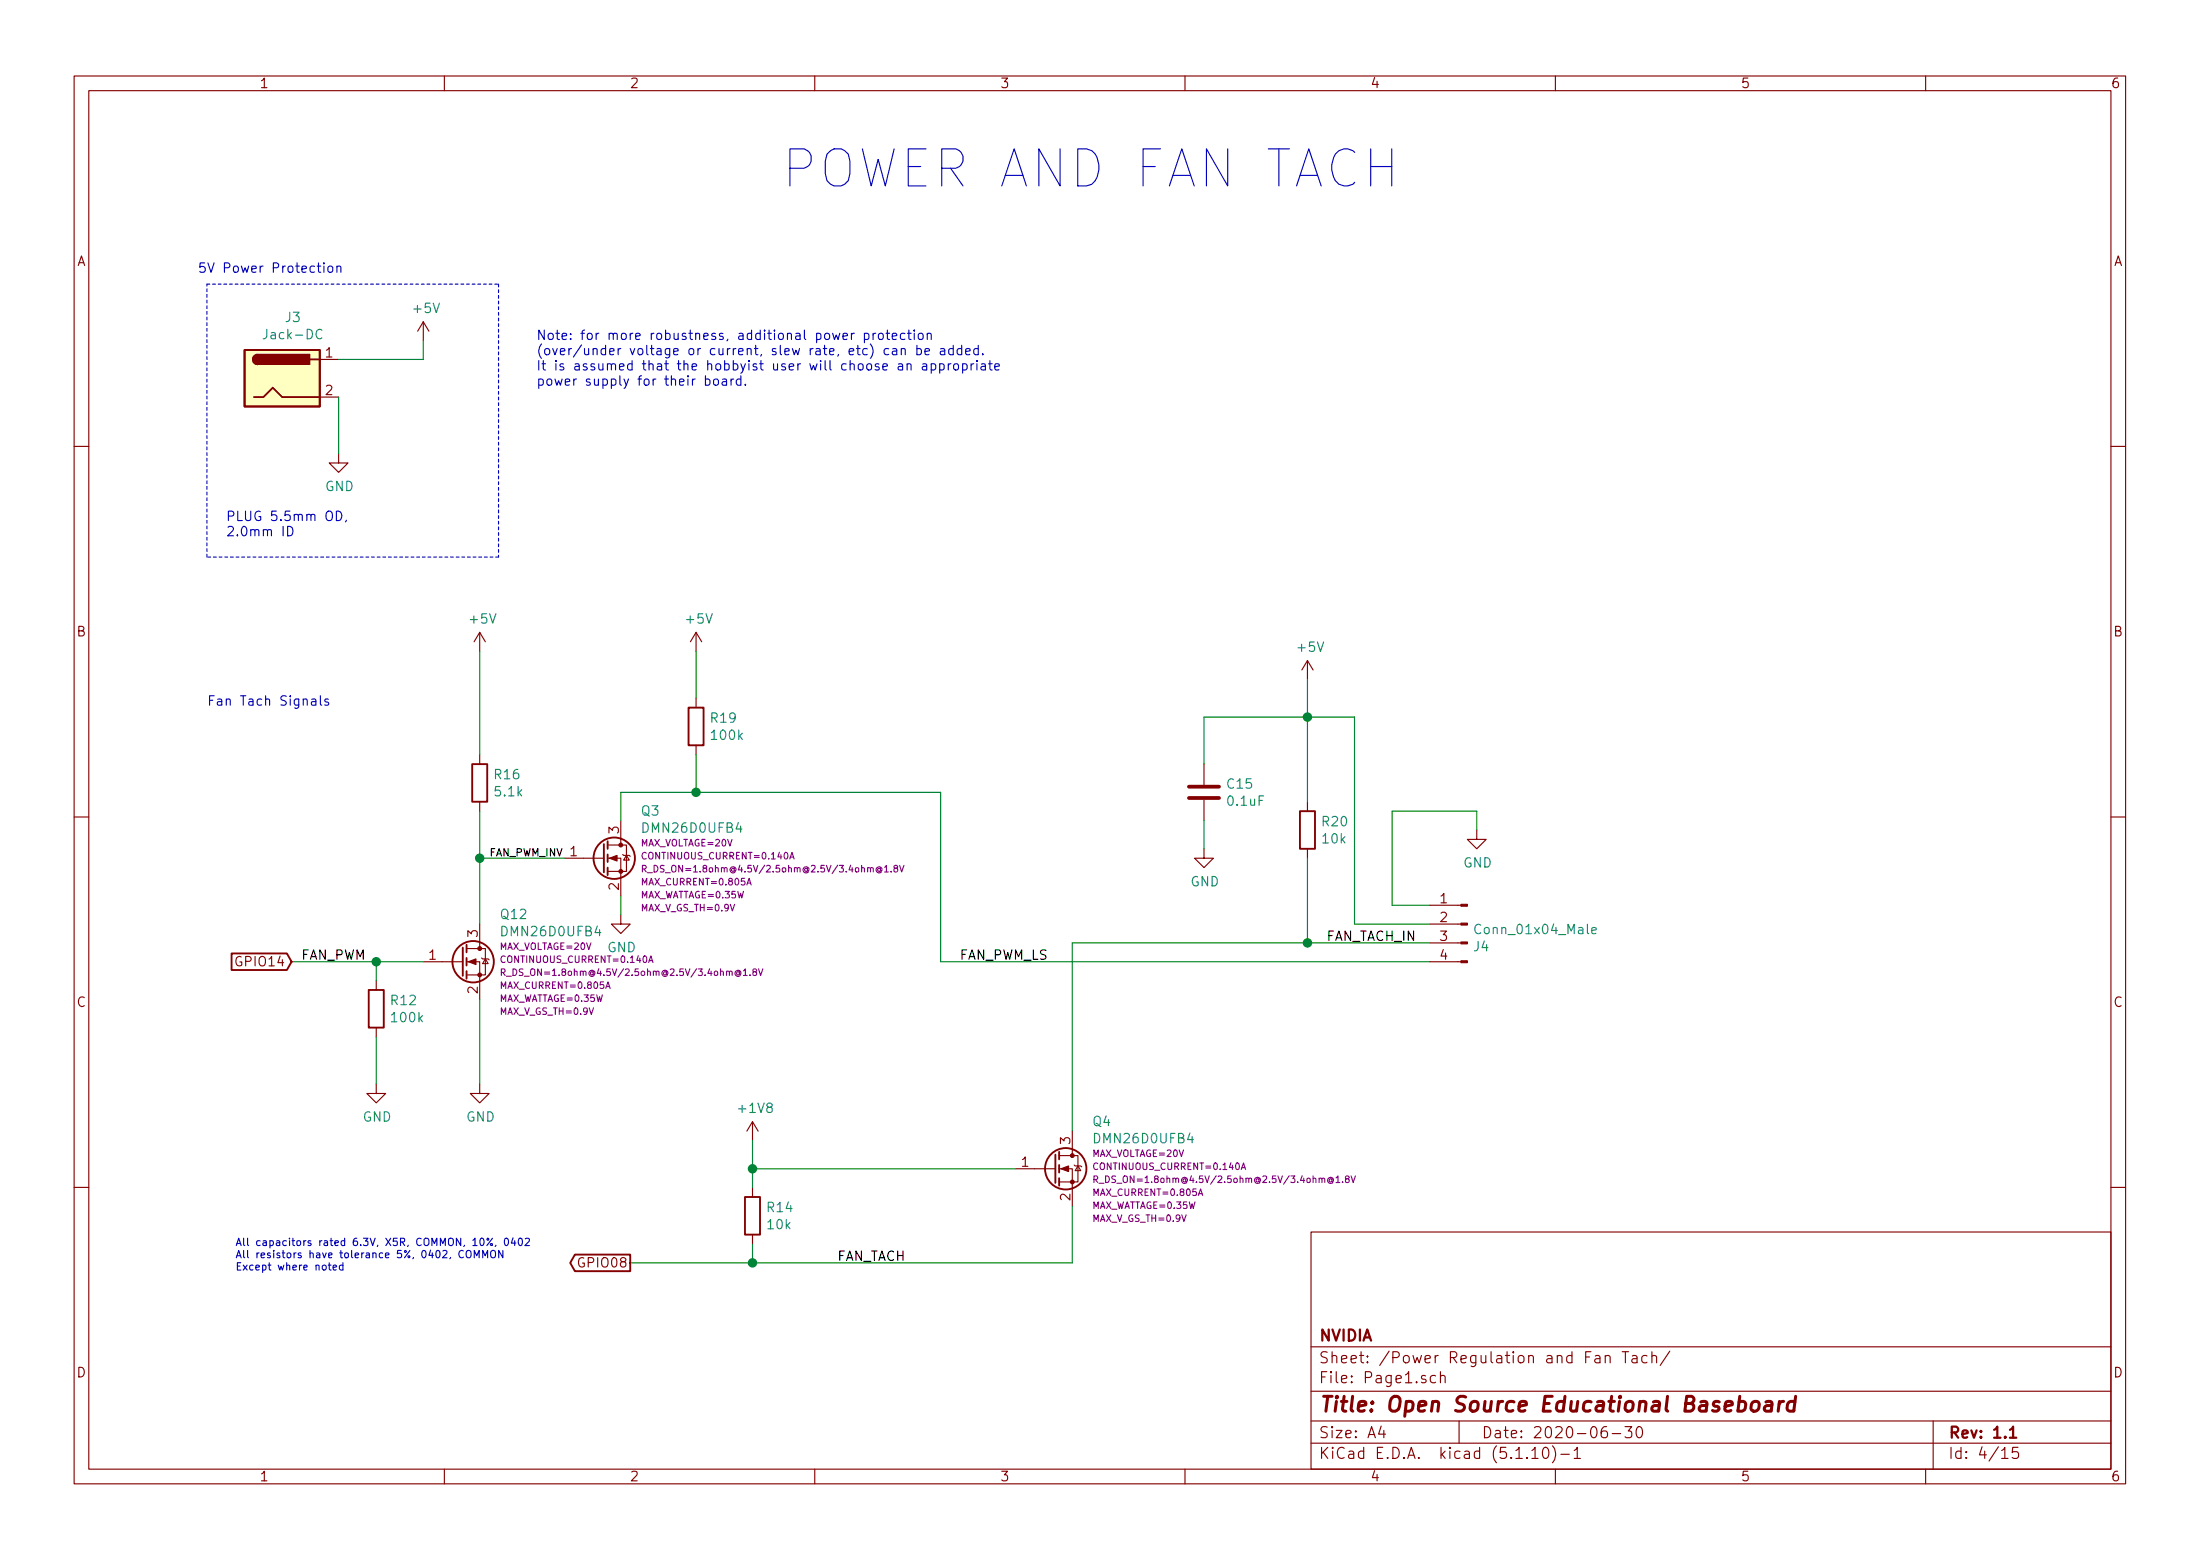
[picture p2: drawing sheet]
<svg xmlns="http://www.w3.org/2000/svg" width="297mm" height="210mm" viewBox="0 0 297 210" stroke-linecap="round" stroke-linejoin="round" font-family="sans-serif">
<g fill="none" stroke="#840000" stroke-width=".15">
<path d="M10 10.3h277v189.9h-277zM12 12.2h273v186.1h-273zM60 10.3v1.9M110 10.3v1.9M160 10.3v1.9M210 10.3v1.9M260 10.3v1.9M43.2 48.5h2.5M43.2 53.6h2.5M57.1 43.4l-.7 1.3M57.1 43.4v2.6M57.1 43.4l.8 1.3"/>
<path d="M10 60.2h2M45.7 61.2v1.3h1.3l-1.3 1.2-1.3-1.2h1.3M285 60.2h2M64.8 85.3l-.8 1.3M64.8 85.3v2.6M64.8 85.3l.7 1.3M94 85.3v2.6M94 94.2v1.3M94 85.3l-.8 1.3M94 85.3l.7 1.3M176.5 89.1v2.6M176.5 89.1l-.7 1.3"/>
<path d="M176.5 89.1l.8 1.3M10 110.3h2M64.8 101.8v1.3M64.8 108.2v1.3M76.2 115.8h5.3M82 115.8h1.8v5.1M82 114h2.6v3.6h-2.6M83.8 110.7v3.3M84.1 115.3l.1 .1h.8l.1 .2M84.6 115.4l.4 .7h-.8zM94 100.6v1.2M162.6 114.5v1.3h1.2l-1.2 1.3-1.3-1.3h1.3"/>
<path d="M162.6 103.1v2.8M162.6 107.9v2.8M176.5 108.2v1.3M176.5 114.5v1.3M199.4 112v1.3h1.3l-1.3 1.2-1.3-1.2h1.3M285 110.3h2M50.8 132.3v1.3M50.8 138.7v1.2M57.1 129.8h5.4M63 129.8h1.8v5.1M63 128h2.5v3.6h-2.5M64.8 124.7v3.3"/>
<path d="M65 129.3l.2 .1h.7l.1 .1M65.5 129.4l.4 .6h-.7zM83.8 123.4v1.3h1.3l-1.3 1.3-1.3-1.3h1.3M193 129.8h4.3M193 127.2h4.3M193 124.7h4.3M193 122.2h4.3M50.8 146.3v1.3h1.3l-1.3 1.2-1.3-1.2h1.3M64.8 146.3v1.3h1.2l-1.2 1.2-1.3-1.2h1.3M101.6 151.4v2.5M101.6 151.4l-.8 1.2M101.6 151.4l.8 1.2"/>
<path d="M137.2 157.7h5.3M143 157.7h1.8v5.1M143 156h2.5v3.5h-2.5M144.8 152.6v3.4M145 157.2l.2 .1h.7l.1 .2M145.5 157.3l.4 .7h-.7zM10 160.2h2M101.6 160.3v1.2M101.6 166.6v1.3M177 166.3h108v32h-108zM285 160.2h2M60 198.3v1.9"/>
<path d="M110 198.3v1.9M160 198.3v1.9M177 194.8h108M177 191.8h108M177 187.8h108M177 181.8h108M186.5 192.5l-.4 1h1M186.8 193v1M193.8 185.7a.5 .5 0 0 0-.6 0l-.1 .6a.47 .47 0 0 0 .6 .3l.1-.1M194.5 185.7a.38 .38 0 0 1 .6 .1v.8M194.5 185.1v1.5M197 191.8v3"/>
<path d="M206.8 195.8l.5-.5v1.5M206.8 196.8h.9M208.5 195.4a.36 .36 0 0 1 .5 .2 .77 .77 0 0 1-.4 1.2 1 1 0 0 1-.1-1.4zM209.6 195.1a1.71 1.71 0 0 1 0 2.3M210 198.3v1.9M210.7 196.3h1.2M212.5 195.8l.5-.5v1.5M212.5 196.8h.9M216.7 183.1a.41 .41 0 0 1 .7 0v.8M216.7 182.9v1M216.9 192.5a.62 .62 0 0 0-.7 .7v.5a.48 .48 0 0 0 .8 .2 .61 .61 0 0 0-.1-.7 .51 .51 0 0 0-.7 .2M217.7 193.5h1.1"/>
<path d="M219 182.4h.9M219.4 192.5h.9l-.5 .6 .4 .1a.65 .65 0 0 1 .1 .7l-.3 .1h-.4l-.2-.1M219.5 182.4v1.5M220.4 183l.1-.1 .5 .1v.9M221 183.3l-.5 .1a.29 .29 0 0 0-.2 .2 .29 .29 0 0 0 .2 .3l.5-.1M221.1 192.6a.36 .36 0 0 1 .6 .2 .77 .77 0 0 1-.4 1.2 1 1 0 0 1-.2-1.4zM222.4 183l-.5-.1-.2 .3v.6l.2 .1 .5-.1M223 183.1a.38 .38 0 0 1 .7 0v.8M223 182.4v1.5M225.5 182.3l-1.3 2M260 198.3v1.9M261 191.8v6.5"/>
<path d="M270.3 195.8l.3-.3 .1-.2v1.5M270.3 196.8h.8M272.5 195.3h-.7l-.1 .7a.65 .65 0 0 1 .7 0 .61 .61 0 0 1 .1 .7h-.1a.61 .61 0 0 1-.7 0"/>
</g>
<path d="M271.4 193l.3-.2 .1-.3v1.5M271.4 194h.8" fill="none" stroke="#840000" stroke-width=".3"/>
<path d="M236.6 189.3a.53 .53 0 0 1 .5-.2 .53 .53 0 0 1 .4 .4v.6a.56 .56 0 0 1-.6 .4 .56 .56 0 0 1-.5-.4l.1-.6zM238.4 189.2l.2-.1 .6 .1 .1 .2-.2 1M239.2 189.6l-.2 .1h-.4a.4 .4 0 0 0-.4 .3 .4 .4 0 0 0 .3 .4h.4l.2-.1M240.3 189.1l-.2 1.3M240.8 189.1a.54 .54 0 0 0-.6 .4M242.3 189.2a.68 .68 0 0 0-.9 .3l-.1 .6 .1 .2 .2 .1 .6-.1M242.4 188.4l-.2 2" fill="none" stroke="#840000" stroke-width=".41"/>
<g fill="none" stroke="#840000" stroke-width=".25">
<path d="M33 47.2h10.2v7.7h-10.2zM34.3 53.6h1.3l1.2-1.3 1.3 1.3h5.1M34.8 47.9a.63 .63 0 0 0-.6 .6 .63 .63 0 0 0 .6 .6M41.9 48.5h1.3M93 95.5h2v5.1h-2zM63.8 103.1h2v5.1h-2zM81.5 113.9v3.8M82 113.5v1M82 115.3v1M82 117.1v1M175.5 109.5h2v5h-2zM31.3 128.7h7.4l.7 1.1-.7 1.1h-7.4z"/>
<path d="M49.8 133.6h2v5.1h-2zM62.5 127.9v3.8M63 127.5v1M63 129.3v1M63 131.1v1M142.5 155.8v3.8M143 155.4v1.1M143 157.2v1M143 159v1M77.6 169.3h7.5v2.2h-7.5l-.6-1.1zM100.6 161.5h2v5.1h-2z"/>
<circle cx="82.9" cy="115.8" r="2.79"/>
<circle cx="63.9" cy="129.8" r="2.79"/>
<circle cx="143.9" cy="157.7" r="2.79"/>
</g>
<g fill="#840000" stroke="#840000" stroke-width=".15">
<path d="M143.3 157.7l1-.4v.8z"/>
<path d="M82.3 115.8l1-.4v.8z"/>
<path d="M63.2 129.8l1.1-.4v.8z"/>
<path d="M197.3 129.7h.8v.2h-.8z"/>
<path d="M197.3 127.1h.8v.3h-.8z"/>
<path d="M197.3 124.6h.8v.2h-.8z"/>
<path d="M197.3 122h.8v.3h-.8z"/>
<circle cx="144.8" cy="159.5" r=".25"/>
<circle cx="144.8" cy="156" r=".25"/>
<circle cx="83.8" cy="117.6" r=".25"/>
<circle cx="83.8" cy="114" r=".25"/>
<circle cx="64.8" cy="131.6" r=".25"/>
<circle cx="64.8" cy="128" r=".25"/>
</g>
<g fill="none" stroke="#840084" stroke-width=".15">
<path d="M86.7 117.3l.5-.1v-.1v-.3h-.5v.9M86.9 117.3l.3 .4M87.4 117.8h.7M106.6 115.9l.3-.9 .3 .9M120.3 117.6v.1M120.9 117.2l-.2-.1v-.2l.3-.1 .2 .2-.5 .3v.2l.2 .2 .2-.1 .1-.1v-.2l-.2-.1M121.5 116.8l.2 .9 .3-.9M67.7 131.2h.4l.1-.1-.1-.3h-.4v.8M67.9 131.2l.3 .4M68.4 131.7h.6M87.6 129.9l.3-.9 .3 .9M101.3 131.6h.1"/>
<path d="M101.8 131.1h-.1v-.2l.3-.1 .2 .2-.5 .2v.3l.1 .1h.3l.1-.1v-.2l-.2-.2M102.4 130.8l.3 .8 .3-.8M147.7 159.2l.4-.1 .1-.1-.1-.3h-.4v.9M147.9 159.2l.3 .4M148.4 159.7h.6M167.6 157.8l.3-.9 .3 .9M181.3 159.5v.1M181.8 159.1l-.1-.1v-.2l.3-.1 .2 .2-.5 .3v.2l.1 .2h.3l.1-.2v-.1l-.2-.2M182.4 158.7l.3 .9 .3-.9"/>
</g>
<path d="M160.5 107.7h4.1M160.5 106.2h4.1" fill="none" stroke="#840000" stroke-width=".51"/>
<path d="M33 47.2h10.2v7.7h-10.2z" fill="#ffffc2" stroke="#ffffc2" stroke-width=".14"/>
<g fill="#840000" stroke="#840000" stroke-width=".25">
<path d="M34.3 48.1l.5-.2v1.2a.64 .64 0 0 1-.6-.3 .64 .64 0 0 1 .1-.7z"/>
<path d="M34.8 47.9h7v1.2h-7z"/>
</g>
<path d="M43.5 44.6a.52 .52 0 0 0-.7 0 .52 .52 0 0 0-.1 .6 .47 .47 0 0 0 .2 .5 .47 .47 0 0 0 .6-.1M214.9 125.6l.6-.1v-.3h-.4l-.2 .1 .1 .7h.5" fill="none" stroke="#008484" stroke-width=".15"/>
<path d="M27.9 38.3h39.4M67.3 38.3v36.9M27.9 75.2v-36.9M67.3 75.2h-39.4" fill="none" stroke="#0000c2" stroke-width=".15" stroke-dasharray=".4 .4"/>
<g fill="none" stroke="#008400" stroke-width=".15">
<path d="M45.7 53.6v7.6M57.1 46v2.5h-11.4M64.8 87.9v13.9M94 87.9v6.3M176.5 91.7v16.5M64.8 109.5v15.2M64.8 115.8h11.4M83.8 110.7v-3.8h43.2v22.9h66M94 101.8v5.1M162.6 103.1v-6.3h20.3v27.9h10.1M162.6 110.7v3.8M176.5 115.8v11.4"/>
<path d="M199.4 112v-2.5h-11.4v12.7h5M39.4 129.8h17.7M50.8 129.8v2.5M50.8 139.9v6.4M64.8 134.9v11.4M83.8 120.9v2.5M193 127.2h-48.2v25.4M101.6 153.9v6.4M101.6 157.7h35.6M101.6 167.9v2.5M144.8 162.8v7.6h-59.7"/>
</g>
<g fill="none" stroke="#0000c2" stroke-width=".15">
<path d="M42.8 35.9h.5M43 35.5v1.1l.1 .1h.2M43.7 35.5v.1v-.1v.1M43.7 35.9v.8M44.4 36l.3-.1 .2 .2v.4l-.2 .2h-.3l-.1-.2v-.4zM45.5 36a.31 .31 0 0 1 .5 .1v.6M45.5 35.9v.8M185.1 22.5h2.8M187.9 20.1v5M95.2 51.2a.41 .41 0 0 1 .7 .2l-.1 .5a.44 .44 0 0 1-.6 0M96.4 51.3l.2-.2 .4 .2v.5l-.1 .1-.3 .1-.2-.1zM97.6 51.2h.4l.1 .8"/>
<path d="M98.1 51.5h-.4a.25 .25 0 0 0-.2 .2 .25 .25 0 0 0 .2 .3l.4-.1M98.7 51.1v.9M99.1 51.1l-.3 .1-.1 .2M100 51.2l-.3-.1-.3 .3v.4l.1 .1h.5M100 50.7v1.3M100.6 51.9v.1M116.7 45h.4l.2 .2v.4l-.1 .2h-.5M116.7 45v1.2M117.9 45v.8M118.2 45h-.2l-.1 .2M118.7 45h.3l.2 .1 .1 .5-.1 .2h-.4l-.2-.2v-.4zM119.6 45h.5"/>
<path d="M119.8 44.5v1.1l.1 .2h.2M120 47.1l-.4-.1-.2 .3v.3l.1 .2h.5M120.5 45.4l.6-.1-.1-.3h-.4l-.1 .2v.6h.5M120.5 47.1h.5l.1 .8M121.1 47.3l-.5 .1a.25 .25 0 0 0-.1 .2 .25 .25 0 0 0 .1 .3l.5-.1M121.3 49.1h.5l.1 .8M121.7 47.2v-.1a.31 .31 0 0 1 .5 .1v.7M121.7 47v.9M121.9 49.4h-.5a.25 .25 0 0 0-.1 .3 .25 .25 0 0 0 .1 .2h.5M122.2 45h-.4l-.2 .2v.4l.1 .2h.5M122.5 49.2v-.1a.31 .31 0 0 1 .5 .2v.6M122.5 49.1v.8"/>
<path d="M122.5 45h.5M122.7 44.5v1.1l.1 .2h.2M123.4 44.5v.1v.1v-.2v.2M123.4 45v.8M123.8 47.1l.4-.1 .2 .3v.3l-.1 .2h-.5M123.8 46.6v1.3M124 45.1l.2-.1h.3l.1 .2v.4l-.1 .2h-.3l-.2-.1zM124.6 49.1h.5v.8M124.9 47.4l.6-.1-.1-.2-.3-.1-.2 .2v.6h.5M125.1 49.4h-.4l-.2 .2 .1 .3h.5M125.2 45.1v-.1a.31 .31 0 0 1 .5 .2v.6M125.2 45v.8"/>
<path d="M125.7 49.1a.41 .41 0 0 1 .6 .2v.5a.44 .44 0 0 1-.6 .1M125.7 49.1v1.3M126.9 49.1h.4l.2 .2v.4l-.1 .2h-.5M126.9 49.1v1.3M127 47.1h.5l.1 .8M127.6 47.3l-.5 .1a.25 .25 0 0 0-.2 .2 .25 .25 0 0 0 .2 .3l.5-.1M128 49.1v.8M128.4 49.1h-.3l-.1 .2M128.7 47.1a.41 .41 0 0 0-.6 .2v.4a.44 .44 0 0 0 .6 .1M128.7 46.6v1.3M128.9 49.1h.3l.2 .1v.5l-.1 .2h-.3l-.2-.2v-.4zM129.8 47.1l-.3-.1-.3 .3v.3l.2 .2h.4"/>
<path d="M129.8 46.6v1.3M130 49.1h.3l.3 .2v.4l-.1 .2h-.5M130 49.1v1.3M130.4 47.4l.6-.1-.1-.2-.3-.1-.2 .2 .1 .6h.4M131.1 49.1v.8M131.5 49.1h-.3l-.1 .2M131.9 48.7v.1M131.9 49.1v.8M132.1 47.1l-.4-.1-.2 .3v.3l.1 .2h.5M132.1 46.6v1.3M132.5 49.1h.5v.8M132.7 47.7v.2"/>
<path d="M133 49.4h-.4l-.2 .2 .1 .3h.5M133.5 49.1h.5M133.7 48.7v1.1v.1h.3M134.3 49.5l.6-.1v-.3h-.4l-.2 .2 .1 .6h.5M38.8 71a.68 .68 0 0 1 .8 .5 .68 .68 0 0 1-.3 .8h-.5zM45.4 69a.64 .64 0 0 1 .8 .6 .64 .64 0 0 1-.8 .7zM46.8 70.2l-.2 .2M42.1 94.4h.5v.8M42.6 94.6l-.4 .1a.25 .25 0 0 0-.2 .2 .25 .25 0 0 0 .2 .3l.4-.1M43.3 93.9v1.1l.1 .2M44.3 94.4l-.3-.1-.2 .2 .1 .2 .4 .1 .1 .1-.1 .2h-.5M44.3 170.7h.4"/>
<path d="M44.4 170.4v.8l.3 .2M45 171.1l.4-.1v-.2l-.3-.1-.1 .2v.4h.4M46.3 170.8l-.3-.1-.2 .2 .1 .4h.4M46.3 170.4v1M62.6 168.8a.46 .46 0 0 0-.7 .4 .46 .46 0 0 0 .6 .5l.1-.1M63 168.9l.2-.1h.3a.65 .65 0 0 1-.1 .9 .35 .35 0 0 1-.5-.3zM64 169.7v-.9l.4 .7 .3-.7v.9M64.9 167.2l.1-.1a.53 .53 0 0 1 .4 .5 .53 .53 0 0 1-.4 .5l-.1-.1-.1-.3zM65.2 169.7v-.9l.3 .7 .3-.7v.9M65.8 167.2h.2v.1h-.2zM66.3 168.9l.2-.1h.3a.65 .65 0 0 1-.1 .9 .35 .35 0 0 1-.5-.3zM66.5 167.1l-.8 1"/>
<path d="M67 168l-.1 .2M67.9 168.8v.9l-.6-.9v.9M68.2 167.2l.1-.1a.53 .53 0 0 1 .4 .5 .53 .53 0 0 1-.4 .5l-.1-.1-.1-.3zM69.3 167.1l-.3 .7h.6M69.5 167.4v.7M70.1 167.2l.1-.1a.54 .54 0 0 1 .4 .4 .54 .54 0 0 1-.2 .5l-.1 .1a.56 .56 0 0 1-.2-.9zM70.9 167.2l.4-.1 .2 .1v.2l-.6 .7h.6"/>
<circle cx="66.3" cy="167.9" r=".15"/>
</g>
<g fill="#008400" stroke="#008400" stroke-width=".25">
<circle cx="64.8" cy="115.8" r=".51"/>
<circle cx="176.5" cy="127.2" r=".51"/>
<circle cx="176.5" cy="96.8" r=".51"/>
<circle cx="94" cy="106.9" r=".51"/>
<circle cx="101.6" cy="157.7" r=".51"/>
<circle cx="50.8" cy="129.8" r=".51"/>
<circle cx="101.6" cy="170.4" r=".51"/>
</g>
<text font-size="7" fill="#0000c2" x="105.4" y="25.3">POWER AND FAN TACH</text>
<text font-size="2.8" fill="#840000" x="178" y="190.5">Title: Open Source Educational Baseboard</text>
<g font-size="2.1" fill="#840000">
<text x="178" y="184">Sheet: /Power Regulation and Fan Tach/</text>
<text x="178" y="181">NVIDIA</text>
<text x="178" y="186.7">File: Page1.sch</text>
<text x="178" y="196.9">KiCad E.D.A. kicad (5.1.10)-1</text>
<text x="178" y="194.1">Size: A4</text>
<text x="200" y="194.1">Date: 2020-06-30</text>
<text x="263" y="194.1">Rev: 1.1</text>
<text x="263" y="196.9">Id: 4/15</text>
</g>
<g font-size="1.8" fill="#840000">
<text x="35" y="11.9">1</text>
<text x="85" y="11.9">2</text>
<text x="135" y="11.9">3</text>
<text x="185" y="11.9">4</text>
<text x="235" y="11.9">5</text>
<text x="285" y="11.9">6</text>
<text x="10.4" y="35.9">A</text>
<text x="285.4" y="35.9">A</text>
<text x="44" y="48.3">1</text>
<text x="44" y="53.3">2</text>
<text x="10.4" y="85.9">B</text>
<text x="285.4" y="85.9">B</text>
<text x="83.6" y="112.5" transform="rotate(-90 83.6 112.5)">3</text>
<text x="77" y="115.6">1</text>
<text x="83.6" y="120.1" transform="rotate(-90 83.6 120.1)">2</text>
<text x="194.5" y="121.9">1</text>
<text x="194.5" y="124.5">2</text>
<text x="32.2" y="130.4">GPIO14</text>
<text x="57.9" y="129.5">1</text>
<text x="64.5" y="126.5" transform="rotate(-90 64.5 126.5)">3</text>
<text x="194.5" y="127">3</text>
<text x="194.5" y="129.5">4</text>
<text x="10.4" y="135.9">C</text>
<text x="64.5" y="134.1" transform="rotate(-90 64.5 134.1)">2</text>
<text x="285.4" y="135.9">C</text>
<text x="144.5" y="154.4" transform="rotate(-90 144.5 154.4)">3</text>
<text x="137.9" y="157.5">1</text>
<text x="144.5" y="162" transform="rotate(-90 144.5 162)">2</text>
<text x="78.4" y="171.1">GPIO08</text>
<text x="10.4" y="185.9">D</text>
<text x="285.4" y="185.9">D</text>
<text x="35" y="199.9">1</text>
<text x="85" y="199.9">2</text>
<text x="135" y="199.9">3</text>
<text x="185" y="199.9">4</text>
<text x="235" y="199.9">5</text>
<text x="285" y="199.9">6</text>
</g>
<g font-size="1.8" fill="#0000c2">
<text x="26.7" y="36.8">5V Power Protection</text>
<text x="72.4" y="45.9">Note: for more robustness, additional power protection</text>
<text x="72.4" y="47.9">(over/under voltage or current, slew rate, etc) can be added.</text>
<text x="72.4" y="50">It is assumed that the hobbyist user will choose an appropriate</text>
<text x="72.4" y="52.1">power supply for their board.</text>
<text x="30.5" y="70.3">PLUG 5.5mm OD,</text>
<text x="30.5" y="72.4">2.0mm ID</text>
<text x="27.9" y="95.2">Fan Tach Signals</text>
</g>
<g font-size="1.8" fill="#008484">
<text x="36" y="45.8">Jack-DC</text>
<text x="38.6" y="43.5">J3</text>
<text x="55.9" y="42.3">+5V</text>
<text x="43.9" y="66.3">GND</text>
<text x="63.6" y="84.2">+5V</text>
<text x="92.8" y="84.2">+5V</text>
<text x="175.3" y="88">+5V</text>
<text x="96" y="97.6">R19</text>
<text x="96.2" y="99.9">100k</text>
<text x="66.8" y="105.2">R16</text>
<text x="66.9" y="107.5">5.1k</text>
<text x="165.8" y="106.4">C15</text>
<text x="86.6" y="110.1">Q3</text>
<text x="87" y="112.4">DMN26D0UFB4</text>
<text x="165.9" y="108.8">0.1uF</text>
<text x="178.6" y="111.5">R20</text>
<text x="178.6" y="113.8">10k</text>
<text x="160.7" y="119.6">GND</text>
<text x="197.6" y="117.1">GND</text>
<text x="67.7" y="124">Q12</text>
<text x="68" y="126.4">DMN26D0UFB4</text>
<text x="199" y="128.4">J4</text>
<text x="199.7" y="126.1">Conn_01x04_Male</text>
<text x="52.9" y="135.7">R12</text>
<text x="53" y="138">100k</text>
<text x="49" y="151.4">GND</text>
<text x="62.9" y="151.4">GND</text>
<text x="99.9" y="150.2">+1V8</text>
<text x="147.6" y="152">Q4</text>
<text x="148" y="154.3">DMN26D0UFB4</text>
<text x="103.7" y="163.6">R14</text>
<text x="103.7" y="165.9">10k</text>
</g>
<g font-size="1.8">
<text x="40.6" y="129.5">FAN_PWM</text>
<text x="129.5" y="129.5">FAN_PWM_LS</text>
<text x="179.1" y="127">FAN_TACH_IN</text>
<text x="113" y="170.2">FAN_TACH</text>
</g>
<text font-size="1.8" fill="#840084" x="82" y="128.5">GND</text>
<text font-size="1.4" x="66" y="115.6">FAN_PWM_INV</text>
<g font-size="1.4" fill="#0000c2">
<text x="31.7" y="168.1">All capacitors rated 6.3V, X5R, COMMON, 10%, 0402</text>
<text x="31.7" y="169.8">All resistors have tolerance 5%, 0402, COMMON</text>
<text x="31.7" y="171.4">Except where noted</text>
</g>
<g font-size="1.2" fill="#840084">
<text x="86.6" y="114.2">MAX_VOLTAGE=20V</text>
<text x="86.9" y="119.5">MAX_CURRENT=0.805A</text>
<text x="87" y="116">CONTINUOUS_CURRENT=0.140A</text>
<text x="88.6" y="117.7">R_DS_ON=1.8ohm@4.5V/2.5ohm@2.5V/3.4ohm@1.8V</text>
<text x="86.5" y="121.2">MAX_WATTAGE=0.35W</text>
<text x="86.7" y="123">MAX_V_GS_TH=0.9V</text>
<text x="67.5" y="128.2">MAX_VOLTAGE=20V</text>
<text x="68" y="129.9">CONTINUOUS_CURRENT=0.140A</text>
<text x="69.5" y="131.7">R_DS_ON=1.8ohm@4.5V/2.5ohm@2.5V/3.4ohm@1.8V</text>
<text x="67.5" y="135.2">MAX_WATTAGE=0.35W</text>
<text x="67.7" y="137">MAX_V_GS_TH=0.9V</text>
<text x="67.9" y="133.4">MAX_CURRENT=0.805A</text>
<text x="147.5" y="156.1">MAX_VOLTAGE=20V</text>
<text x="147.9" y="161.4">MAX_CURRENT=0.805A</text>
<text x="148" y="157.9">CONTINUOUS_CURRENT=0.140A</text>
<text x="149.6" y="159.6">R_DS_ON=1.8ohm@4.5V/2.5ohm@2.5V/3.4ohm@1.8V</text>
<text x="147.5" y="163.1">MAX_WATTAGE=0.35W</text>
<text x="147.7" y="164.9">MAX_V_GS_TH=0.9V</text>
</g>
</svg>
